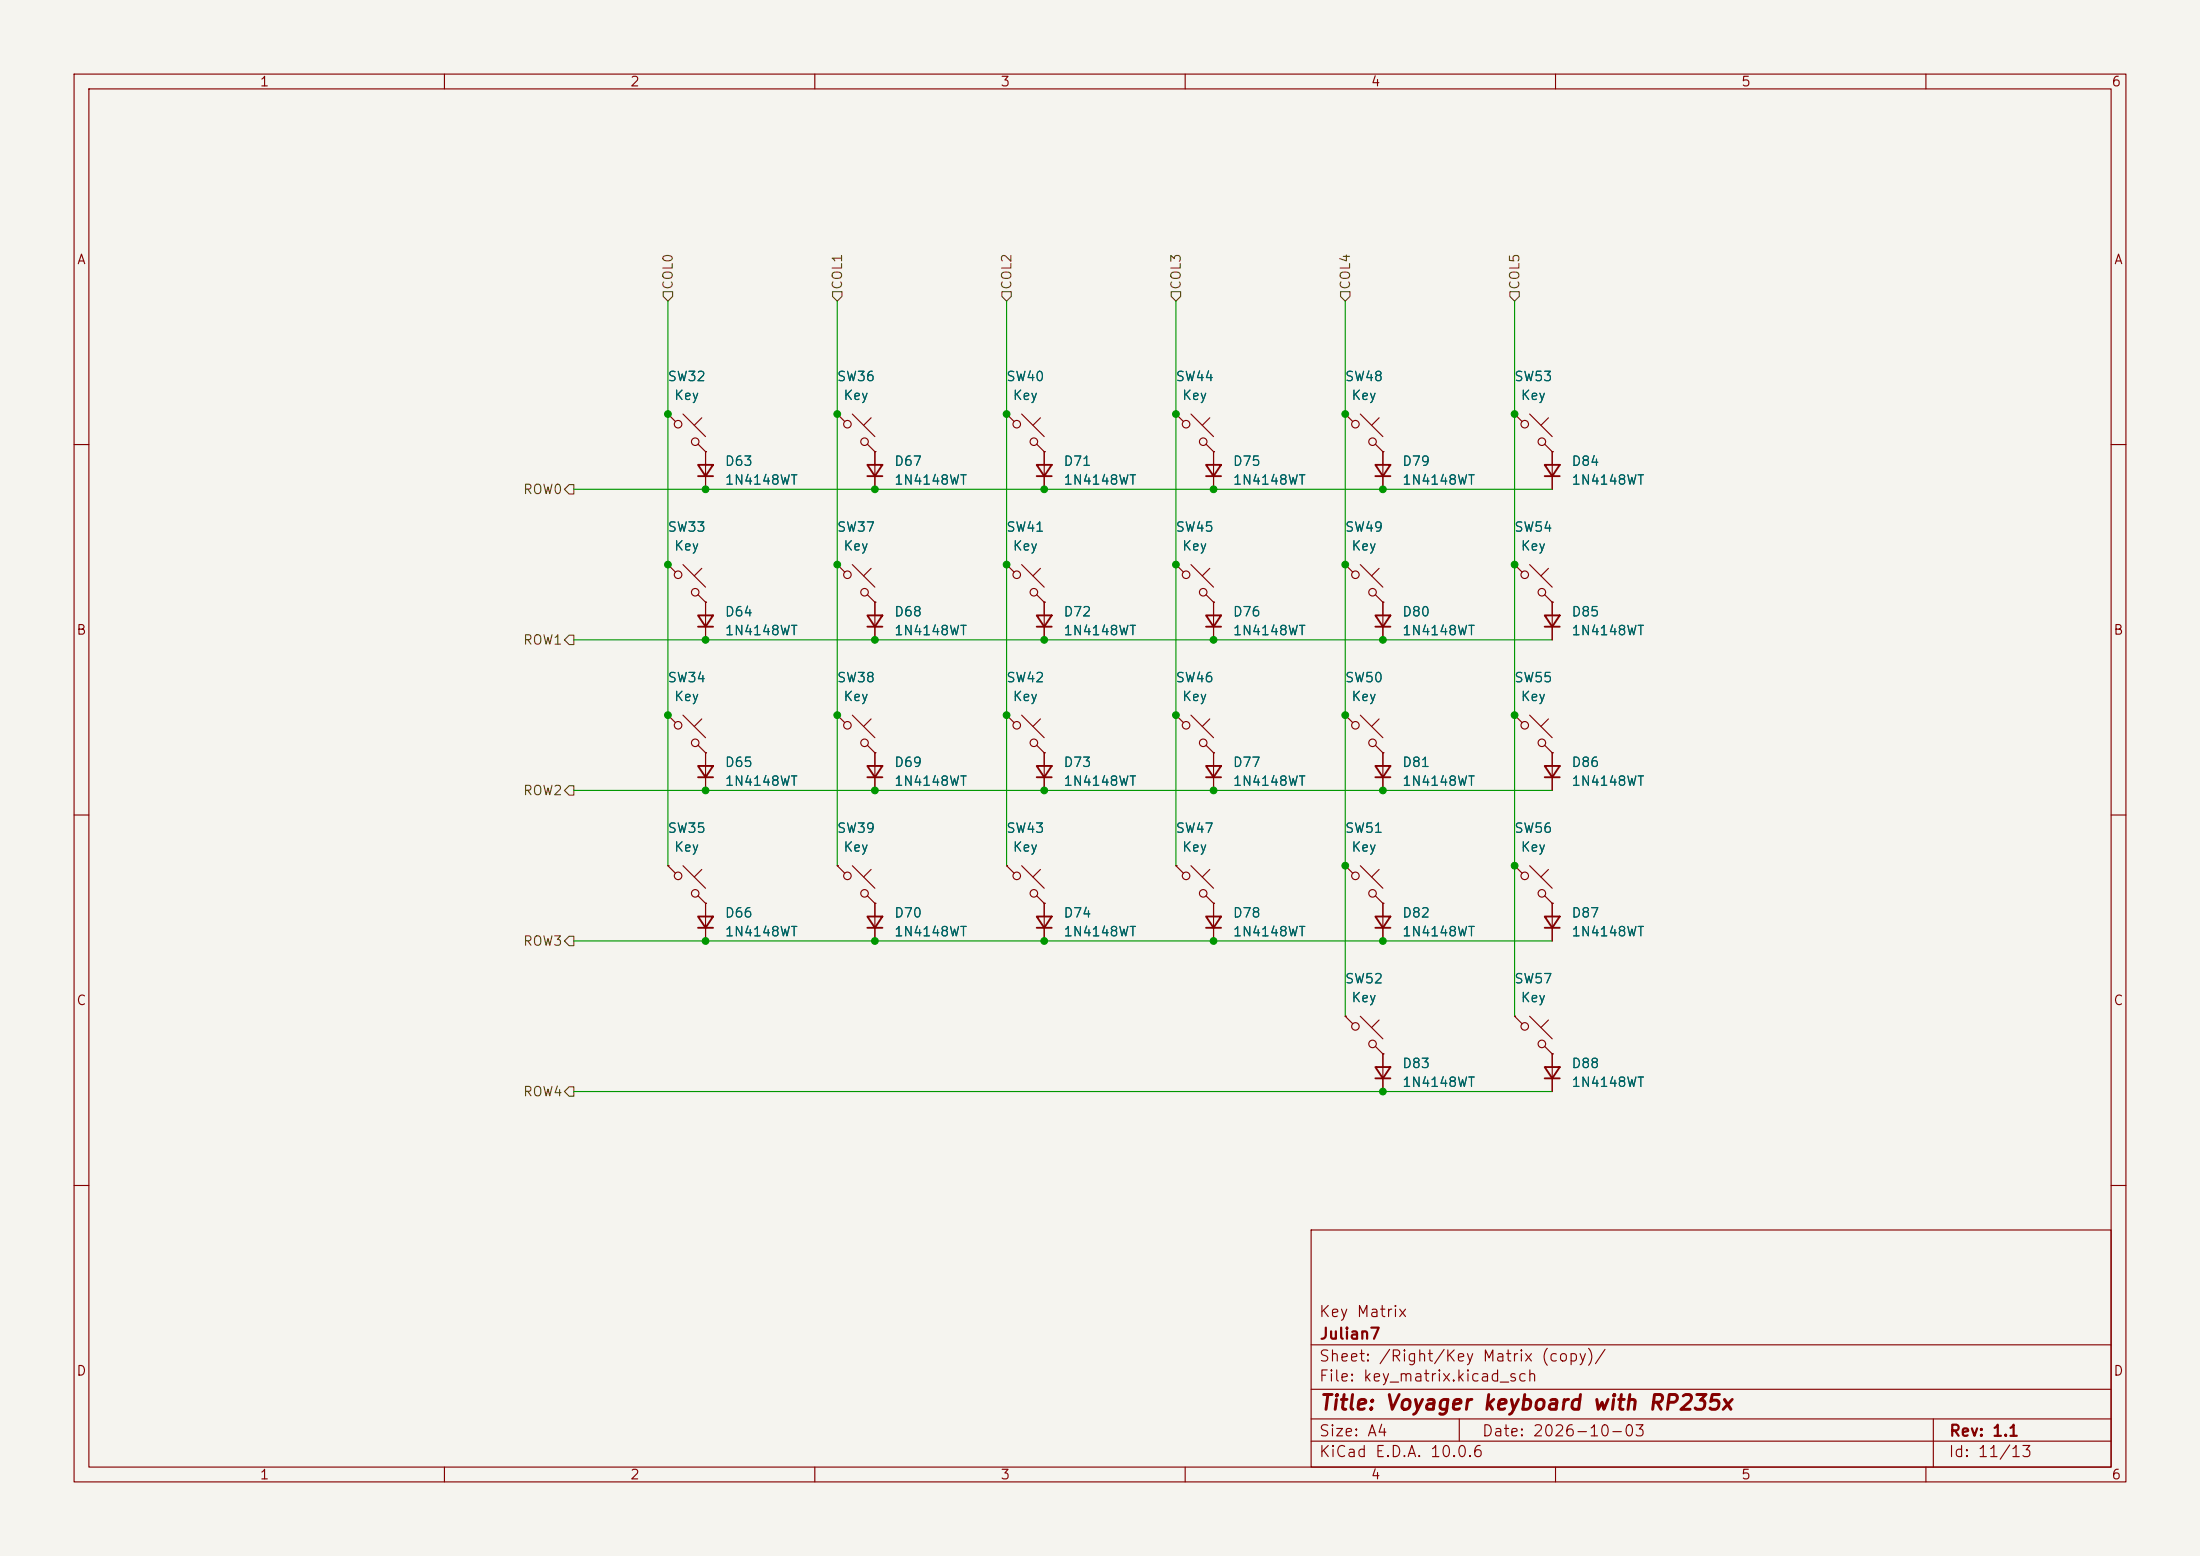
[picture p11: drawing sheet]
<svg xmlns="http://www.w3.org/2000/svg" width="297mm" height="210mm" viewBox="0 0 297 210" stroke-linecap="round" stroke-linejoin="round" font-family="sans-serif">
<path d="M0 0h297v210h-297z" fill="#f5f4ef" stroke="#f5f4ef" stroke-width=".14"/>
<g fill="none" stroke="#840000" stroke-width=".15">
<path d="M10 10h277v190h-277zM12 12h273v186h-273zM60 10v2M110 10v2M160 10v2M210 10v2M260 10v2M90.2 55.9l1 1M90.2 55.9h.1M92.2 55.9l3 3M94.2 59.9l1 1.1M94.7 56.4l-1 1"/>
<path d="M113 55.9l1 1M113 55.9h.1M115.1 55.9l3 3M117.1 59.9l1 1.1M117.6 56.4l-1 1M135.9 55.9l1 1M135.9 55.9h.1M137.9 55.9l3.1 3M140 59.9l1 1.1M140.5 56.4l-1.1 1M158.7 55.9l1.1 1M158.7 55.9h.1"/>
<path d="M160.8 55.9l3 3M162.8 59.9l1 1.1M163.3 56.4l-1 1M181.6 55.9l1 1M181.6 55.9h.1M183.6 55.9l3.1 3M185.7 59.9l1 1.1M186.2 56.4l-1 1M204.5 55.9l1 1M204.5 55.9h.1M206.5 55.9l3 3M208.5 59.9l1 1.1"/>
<path d="M209 56.4l-1 1M10 60h2M90.2 76.2l1 1M90.2 76.2h.1M92.2 76.2l3 3M94.7 76.7l-1 1M95.2 61h.1M95.2 61v5M113 76.2l1 1M113 76.2h.1M115.1 76.2l3 3M117.6 76.7l-1 1"/>
<path d="M118.1 61h.1M118.1 61v5M135.9 76.2l1 1M135.9 76.2h.1M137.9 76.2l3.1 3M140.5 76.7l-1.1 1M141 61h.1M141 61v5M158.7 76.2l1.1 1M158.7 76.2h.1M160.8 76.2l3 3M163.3 76.7l-1 1"/>
<path d="M163.8 61h.1M163.8 61v5M181.6 76.2l1 1M181.6 76.2h.1M183.6 76.2l3.1 3M186.2 76.7l-1 1M186.7 61h.1M186.7 61v5M204.5 76.2l1 1M204.5 76.2h.1M206.5 76.2l3 3M209 76.7l-1 1"/>
<path d="M209.5 61h.1M209.5 61v5M285 60h2M90.2 96.5l1 1M90.2 96.5h.1M92.2 96.5l3 3.1M94.2 80.3l1 1M94.7 97l-1 1M95.2 81.3h.1M95.2 81.3v5.1M113 96.5l1 1M113 96.5h.1"/>
<path d="M115.1 96.5l3 3.1M117.1 80.3l1 1M117.6 97l-1 1M118.1 81.3h.1M118.1 81.3v5.1M135.9 96.5l1 1M135.9 96.5h.1M137.9 96.5l3.1 3.1M140 80.3l1 1M140.5 97l-1.1 1M141 81.3h.1M141 81.3v5.1"/>
<path d="M158.7 96.5l1.1 1M158.7 96.5h.1M160.8 96.5l3 3.1M162.8 80.3l1 1M163.3 97l-1 1M163.8 81.3h.1M163.8 81.3v5.1M181.6 96.5l1 1M181.6 96.5h.1M183.6 96.5l3.1 3.1M185.7 80.3l1 1M186.2 97l-1 1"/>
<path d="M186.7 81.3h.1M186.7 81.3v5.1M204.5 96.5l1 1M204.5 96.5h.1M206.5 96.5l3 3.1M208.5 80.3l1 1M209 97l-1 1M209.5 81.3h.1M209.5 81.3v5.1M10 110h2M90.2 116.8l1 1.1M90.2 116.8h.1"/>
<path d="M92.2 116.8l3 3.1M94.2 100.6l1 1M94.7 117.3l-1 1.1M95.2 101.6h.1M95.2 101.6v5.1M113 116.8l1 1.1M113 116.8h.1M115.1 116.8l3 3.1M117.1 100.6l1 1M117.6 117.3l-1 1.1M118.1 101.6h.1M118.1 101.6v5.1"/>
<path d="M135.9 116.8l1 1.1M135.9 116.8h.1M137.9 116.8l3.1 3.1M140 100.6l1 1M140.5 117.3l-1.1 1.1M141 101.6h.1M141 101.6v5.1M158.7 116.8l1.1 1.1M158.7 116.8h.1M160.8 116.8l3 3.1M162.8 100.6l1 1M163.3 117.3l-1 1.1"/>
<path d="M163.8 101.6h.1M163.8 101.6v5.1M181.6 116.8l1 1.1M181.6 116.8h.1M183.6 116.8l3.1 3.1M185.7 100.6l1 1M186.2 117.3l-1 1.1M186.7 101.6h.1M186.7 101.6v5.1M204.5 116.8l1 1.1M204.5 116.8h.1M206.5 116.8l3 3.1"/>
<path d="M208.5 100.6l1 1M209 117.3l-1 1.1M209.5 101.6h.1M209.5 101.6v5.1M285 110h2M94.2 120.9l1 1M95.2 121.9h.1M95.2 121.9v5.1M117.1 120.9l1 1M118.1 121.9h.1M118.1 121.9v5.1M140 120.9l1 1"/>
<path d="M141 121.9h.1M141 121.9v5.1M162.8 120.9l1 1M163.8 121.9h.1M163.8 121.9v5.1M181.6 137.2l1 1M181.6 137.2h.1M183.6 137.2l3.1 3M185.7 120.9l1 1M186.2 137.7l-1 1M186.7 121.9h.1M186.7 121.9v5.1"/>
<path d="M204.5 137.2l1 1M204.5 137.2h.1M206.5 137.2l3 3M208.5 120.9l1 1M209 137.7l-1 1M209.5 121.9h.1M209.5 121.9v5.1M185.7 141.2l1 1M186.7 142.2h.1M186.7 142.2v5.1M208.5 141.2l1 1M209.5 142.2h.1"/>
<path d="M209.5 142.2v5.1M10 160h2M177 166h108v32h-108zM285 160h2M60 198v2M110 198v2M160 198v2M177 194.5h108M177 191.5h108M177 187.5h108M177 181.5h108M197 191.5v3"/>
<path d="M210 198v2M260 198v2M261 191.5v6.5"/>
<circle cx="91.5" cy="57.3" r=".51"/>
<circle cx="93.9" cy="59.6" r=".51"/>
<circle cx="114.4" cy="57.3" r=".51"/>
<circle cx="116.7" cy="59.6" r=".51"/>
<circle cx="137.3" cy="57.3" r=".51"/>
<circle cx="139.6" cy="59.6" r=".51"/>
<circle cx="160.1" cy="57.3" r=".51"/>
<circle cx="162.4" cy="59.6" r=".51"/>
<circle cx="183" cy="57.3" r=".51"/>
<circle cx="185.3" cy="59.6" r=".51"/>
<circle cx="205.8" cy="57.3" r=".51"/>
<circle cx="208.2" cy="59.6" r=".51"/>
<circle cx="91.5" cy="77.6" r=".51"/>
<circle cx="93.9" cy="79.9" r=".51"/>
<circle cx="114.4" cy="77.6" r=".51"/>
<circle cx="116.7" cy="79.9" r=".51"/>
<circle cx="137.3" cy="77.6" r=".51"/>
<circle cx="139.6" cy="79.9" r=".51"/>
<circle cx="160.1" cy="77.6" r=".51"/>
<circle cx="162.4" cy="79.9" r=".51"/>
<circle cx="183" cy="77.6" r=".51"/>
<circle cx="185.3" cy="79.9" r=".51"/>
<circle cx="205.8" cy="77.6" r=".51"/>
<circle cx="208.2" cy="79.9" r=".51"/>
<circle cx="91.5" cy="97.9" r=".51"/>
<circle cx="114.4" cy="97.9" r=".51"/>
<circle cx="137.3" cy="97.9" r=".51"/>
<circle cx="160.1" cy="97.9" r=".51"/>
<circle cx="183" cy="97.9" r=".51"/>
<circle cx="205.8" cy="97.9" r=".51"/>
<circle cx="91.5" cy="118.2" r=".51"/>
<circle cx="93.9" cy="100.3" r=".51"/>
<circle cx="114.4" cy="118.2" r=".51"/>
<circle cx="116.7" cy="100.3" r=".51"/>
<circle cx="137.3" cy="118.2" r=".51"/>
<circle cx="139.6" cy="100.3" r=".51"/>
<circle cx="160.1" cy="118.2" r=".51"/>
<circle cx="162.4" cy="100.3" r=".51"/>
<circle cx="183" cy="118.2" r=".51"/>
<circle cx="185.3" cy="100.3" r=".51"/>
<circle cx="205.8" cy="118.2" r=".51"/>
<circle cx="208.2" cy="100.3" r=".51"/>
<circle cx="93.9" cy="120.6" r=".51"/>
<circle cx="116.7" cy="120.6" r=".51"/>
<circle cx="139.6" cy="120.6" r=".51"/>
<circle cx="162.4" cy="120.6" r=".51"/>
<circle cx="183" cy="138.5" r=".51"/>
<circle cx="185.3" cy="120.6" r=".51"/>
<circle cx="205.8" cy="138.5" r=".51"/>
<circle cx="208.2" cy="120.6" r=".51"/>
<circle cx="185.3" cy="140.9" r=".51"/>
<circle cx="208.2" cy="140.9" r=".51"/>
</g>
<g fill="none" stroke="#840000" stroke-width=".25">
<path d="M94.2 62.7h2.1l-1.1 1.6zM94.2 64.3h2.1M117.1 62.7h2l-1 1.6zM117.1 64.3h2M140 62.7h2l-1 1.6zM140 64.3h2M162.8 62.7h2l-1 1.6zM162.8 64.3h2M185.7 62.7h2l-1 1.6zM185.7 64.3h2M208.5 62.7h2.1l-1.1 1.6zM208.5 64.3h2.1"/>
<path d="M94.2 83.1h2.1l-1.1 1.5zM94.2 84.6h2.1M117.1 83.1h2l-1 1.5zM117.1 84.6h2M140 83.1h2l-1 1.5zM140 84.6h2M162.8 83.1h2l-1 1.5zM162.8 84.6h2M185.7 83.1h2l-1 1.5zM185.7 84.6h2M208.5 83.1h2.1l-1.1 1.5zM208.5 84.6h2.1"/>
<path d="M94.2 103.4h2.1l-1.1 1.5zM94.2 104.9h2.1M117.1 103.4h2l-1 1.5zM117.1 104.9h2M140 103.4h2l-1 1.5zM140 104.9h2M162.8 103.4h2l-1 1.5zM162.8 104.9h2M185.7 103.4h2l-1 1.5zM185.7 104.9h2M208.5 103.4h2.1l-1.1 1.5zM208.5 104.9h2.1"/>
<path d="M94.2 123.7h2.1l-1.1 1.5zM94.2 125.2h2.1M117.1 123.7h2l-1 1.5zM117.1 125.2h2M140 123.7h2l-1 1.5zM140 125.2h2M162.8 123.7h2l-1 1.5zM162.8 125.2h2M185.7 123.7h2l-1 1.5zM185.7 125.2h2M208.5 123.7h2.1l-1.1 1.5zM208.5 125.2h2.1"/>
<path d="M185.7 144h2l-1 1.5zM185.7 145.5h2M208.5 144h2.1l-1.1 1.5zM208.5 145.5h2.1"/>
</g>
<path d="M89.5 39.4h1.3v.6l-.6 .6-.7-.6zM112.4 39.4h1.3v.6l-.7 .6-.6-.6zM135.3 39.4h1.2v.6l-.6 .6-.6-.6zM158.1 39.4h1.3v.6l-.7 .6-.6-.6zM181 39.4h1.2v.6l-.6 .6-.6-.6zM203.8 39.4h1.3v.6l-.6 .6-.7-.6zM76.8 65.4h.7v1.3h-.7l-.6-.7zM76.8 85.7h.7v1.3h-.7l-.6-.6zM76.8 106h.7v1.3h-.7l-.6-.6zM76.8 126.4h.7v1.2h-.7l-.6-.6zM76.8 146.7h.7v1.3h-.7l-.6-.7z" fill="none" stroke="#725600" stroke-width=".15"/>
<path d="M90.2 40.6v76.2M113 40.6v76.2M135.9 40.6v76.2M158.7 40.6v76.2M181.6 40.6v96.6M204.5 40.6v96.6M77.5 66h132M77.5 86.4h132M77.5 106.7h132M77.5 127h132M77.5 147.3h132" fill="none" stroke="#009600" stroke-width=".15"/>
<g fill="#009600" stroke="#009600" stroke-width=".14">
<circle cx="158.7" cy="55.9" r=".46"/>
<circle cx="163.8" cy="66" r=".46"/>
<circle cx="158.7" cy="76.2" r=".46"/>
<circle cx="163.8" cy="86.4" r=".46"/>
<circle cx="141" cy="86.4" r=".46"/>
<circle cx="181.6" cy="76.2" r=".46"/>
<circle cx="204.5" cy="76.2" r=".46"/>
<circle cx="204.5" cy="55.9" r=".46"/>
<circle cx="181.6" cy="55.9" r=".46"/>
<circle cx="186.7" cy="66" r=".46"/>
<circle cx="118.1" cy="86.4" r=".46"/>
<circle cx="135.9" cy="96.5" r=".46"/>
<circle cx="113" cy="96.5" r=".46"/>
<circle cx="95.2" cy="86.4" r=".46"/>
<circle cx="90.2" cy="96.5" r=".46"/>
<circle cx="141" cy="127" r=".46"/>
<circle cx="118.1" cy="127" r=".46"/>
<circle cx="118.1" cy="106.7" r=".46"/>
<circle cx="141" cy="106.7" r=".46"/>
<circle cx="95.2" cy="127" r=".46"/>
<circle cx="95.2" cy="106.7" r=".46"/>
<circle cx="186.7" cy="127" r=".46"/>
<circle cx="181.6" cy="116.8" r=".46"/>
<circle cx="204.5" cy="116.8" r=".46"/>
<circle cx="163.8" cy="127" r=".46"/>
<circle cx="186.7" cy="106.7" r=".46"/>
<circle cx="163.8" cy="106.7" r=".46"/>
<circle cx="158.7" cy="96.5" r=".46"/>
<circle cx="186.7" cy="86.4" r=".46"/>
<circle cx="204.5" cy="96.5" r=".46"/>
<circle cx="186.7" cy="147.3" r=".46"/>
<circle cx="181.6" cy="96.5" r=".46"/>
<circle cx="118.1" cy="66" r=".46"/>
<circle cx="113" cy="76.2" r=".46"/>
<circle cx="95.2" cy="66" r=".46"/>
<circle cx="90.2" cy="76.2" r=".46"/>
<circle cx="135.9" cy="55.9" r=".46"/>
<circle cx="90.2" cy="55.9" r=".46"/>
<circle cx="113" cy="55.9" r=".46"/>
<circle cx="141" cy="66" r=".46"/>
<circle cx="135.9" cy="76.2" r=".46"/>
</g>
<text font-size="2" fill="#840000" x="178" y="190.8">Title: Voyager keyboard with RP235x</text>
<g font-size="1.5" fill="#840000">
<text x="178" y="178.1">Key Matrix</text>
<text x="178" y="184.1">Sheet: /Right/Key Matrix (copy)/</text>
<text x="178" y="181.1">Julian7</text>
<text x="178" y="186.8">File: key_matrix.kicad_sch</text>
<text x="178" y="197">KiCad E.D.A. 10.0.6</text>
<text x="178" y="194.2">Size: A4</text>
<text x="200" y="194.2">Date: 2026-10-03</text>
<text x="263" y="197">Id: 11/13</text>
<text x="263" y="194.2">Rev: 1.1</text>
</g>
<g font-size="1.3" fill="#840000">
<text x="35" y="12">1</text>
<text x="85" y="12">2</text>
<text x="135" y="12">3</text>
<text x="185" y="12">4</text>
<text x="235" y="12">5</text>
<text x="285" y="12">6</text>
<text x="10.3" y="36">A</text>
<text x="285.3" y="36">A</text>
<text x="10.2" y="86">B</text>
<text x="285.2" y="86">B</text>
<text x="10.2" y="136">C</text>
<text x="285.2" y="136">C</text>
<text x="10.2" y="186">D</text>
<text x="285.2" y="186">D</text>
<text x="35" y="200">1</text>
<text x="85" y="200">2</text>
<text x="135" y="200">3</text>
<text x="185" y="200">4</text>
<text x="235" y="200">5</text>
<text x="285" y="200">6</text>
</g>
<g font-size="1.3" fill="#725600">
<text x="91.1" y="39.2" transform="rotate(-90 91.1 39.2)">COL0</text>
<text x="114" y="39.2" transform="rotate(-90 114 39.2)">COL1</text>
<text x="136.9" y="39.2" transform="rotate(-90 136.9 39.2)">COL2</text>
<text x="159.7" y="39.2" transform="rotate(-90 159.7 39.2)">COL3</text>
<text x="182.6" y="39.2" transform="rotate(-90 182.6 39.2)">COL4</text>
<text x="205.4" y="39.2" transform="rotate(-90 205.4 39.2)">COL5</text>
<text x="70.5" y="67">ROW0</text>
<text x="70.5" y="87.3">ROW1</text>
<text x="70.5" y="107.6">ROW2</text>
<text x="70.5" y="128">ROW3</text>
<text x="70.5" y="148.3">ROW4</text>
</g>
<g font-size="1.3" fill="#006464">
<text x="90" y="51.8">SW32</text>
<text x="112.9" y="51.8">SW36</text>
<text x="135.8" y="51.8">SW40</text>
<text x="158.6" y="51.8">SW44</text>
<text x="181.5" y="51.8">SW48</text>
<text x="204.3" y="51.8">SW53</text>
<text x="90.9" y="54.3">Key</text>
<text x="113.8" y="54.3">Key</text>
<text x="136.6" y="54.3">Key</text>
<text x="159.5" y="54.3">Key</text>
<text x="182.4" y="54.3">Key</text>
<text x="205.2" y="54.3">Key</text>
<text x="97.8" y="63.2">D63</text>
<text x="97.8" y="65.7">1N4148WT</text>
<text x="120.6" y="63.2">D67</text>
<text x="120.6" y="65.7">1N4148WT</text>
<text x="143.5" y="63.2">D71</text>
<text x="143.5" y="65.7">1N4148WT</text>
<text x="166.4" y="63.2">D75</text>
<text x="166.4" y="65.7">1N4148WT</text>
<text x="189.2" y="63.2">D79</text>
<text x="189.2" y="65.7">1N4148WT</text>
<text x="212.1" y="63.2">D84</text>
<text x="212.1" y="65.7">1N4148WT</text>
<text x="90" y="72.1">SW33</text>
<text x="90.9" y="74.6">Key</text>
<text x="112.9" y="72.1">SW37</text>
<text x="113.8" y="74.6">Key</text>
<text x="135.8" y="72.1">SW41</text>
<text x="136.6" y="74.6">Key</text>
<text x="158.6" y="72.1">SW45</text>
<text x="159.5" y="74.6">Key</text>
<text x="181.5" y="72.1">SW49</text>
<text x="182.4" y="74.6">Key</text>
<text x="204.3" y="72.1">SW54</text>
<text x="205.2" y="74.6">Key</text>
<text x="97.8" y="83.5">D64</text>
<text x="120.6" y="83.5">D68</text>
<text x="143.5" y="83.5">D72</text>
<text x="166.4" y="83.5">D76</text>
<text x="189.2" y="83.5">D80</text>
<text x="212.1" y="83.5">D85</text>
<text x="97.8" y="86.1">1N4148WT</text>
<text x="120.6" y="86.1">1N4148WT</text>
<text x="143.5" y="86.1">1N4148WT</text>
<text x="166.4" y="86.1">1N4148WT</text>
<text x="189.2" y="86.1">1N4148WT</text>
<text x="212.1" y="86.1">1N4148WT</text>
<text x="90" y="92.4">SW34</text>
<text x="90.9" y="94.9">Key</text>
<text x="112.9" y="92.4">SW38</text>
<text x="113.8" y="94.9">Key</text>
<text x="135.8" y="92.4">SW42</text>
<text x="136.6" y="94.9">Key</text>
<text x="158.6" y="92.4">SW46</text>
<text x="159.5" y="94.9">Key</text>
<text x="181.5" y="92.4">SW50</text>
<text x="182.4" y="94.9">Key</text>
<text x="204.3" y="92.4">SW55</text>
<text x="205.2" y="94.9">Key</text>
<text x="97.8" y="103.8">D65</text>
<text x="97.8" y="106.4">1N4148WT</text>
<text x="120.6" y="103.8">D69</text>
<text x="120.6" y="106.4">1N4148WT</text>
<text x="143.5" y="103.8">D73</text>
<text x="143.5" y="106.4">1N4148WT</text>
<text x="166.4" y="103.8">D77</text>
<text x="166.4" y="106.4">1N4148WT</text>
<text x="189.2" y="103.8">D81</text>
<text x="189.2" y="106.4">1N4148WT</text>
<text x="212.1" y="103.8">D86</text>
<text x="212.1" y="106.4">1N4148WT</text>
<text x="90" y="112.7">SW35</text>
<text x="112.9" y="112.7">SW39</text>
<text x="135.8" y="112.7">SW43</text>
<text x="158.6" y="112.7">SW47</text>
<text x="181.5" y="112.7">SW51</text>
<text x="204.3" y="112.7">SW56</text>
<text x="90.9" y="115.3">Key</text>
<text x="113.8" y="115.3">Key</text>
<text x="136.6" y="115.3">Key</text>
<text x="159.5" y="115.3">Key</text>
<text x="182.4" y="115.3">Key</text>
<text x="205.2" y="115.3">Key</text>
<text x="97.8" y="124.2">D66</text>
<text x="120.6" y="124.2">D70</text>
<text x="143.5" y="124.2">D74</text>
<text x="166.4" y="124.2">D78</text>
<text x="189.2" y="124.2">D82</text>
<text x="212.1" y="124.2">D87</text>
<text x="97.8" y="126.7">1N4148WT</text>
<text x="120.6" y="126.7">1N4148WT</text>
<text x="143.5" y="126.7">1N4148WT</text>
<text x="166.4" y="126.7">1N4148WT</text>
<text x="189.2" y="126.7">1N4148WT</text>
<text x="212.1" y="126.7">1N4148WT</text>
<text x="181.5" y="133">SW52</text>
<text x="182.4" y="135.6">Key</text>
<text x="204.3" y="133">SW57</text>
<text x="205.2" y="135.6">Key</text>
<text x="189.2" y="144.5">D83</text>
<text x="189.2" y="147">1N4148WT</text>
<text x="212.1" y="144.5">D88</text>
<text x="212.1" y="147">1N4148WT</text>
</g>
</svg>
